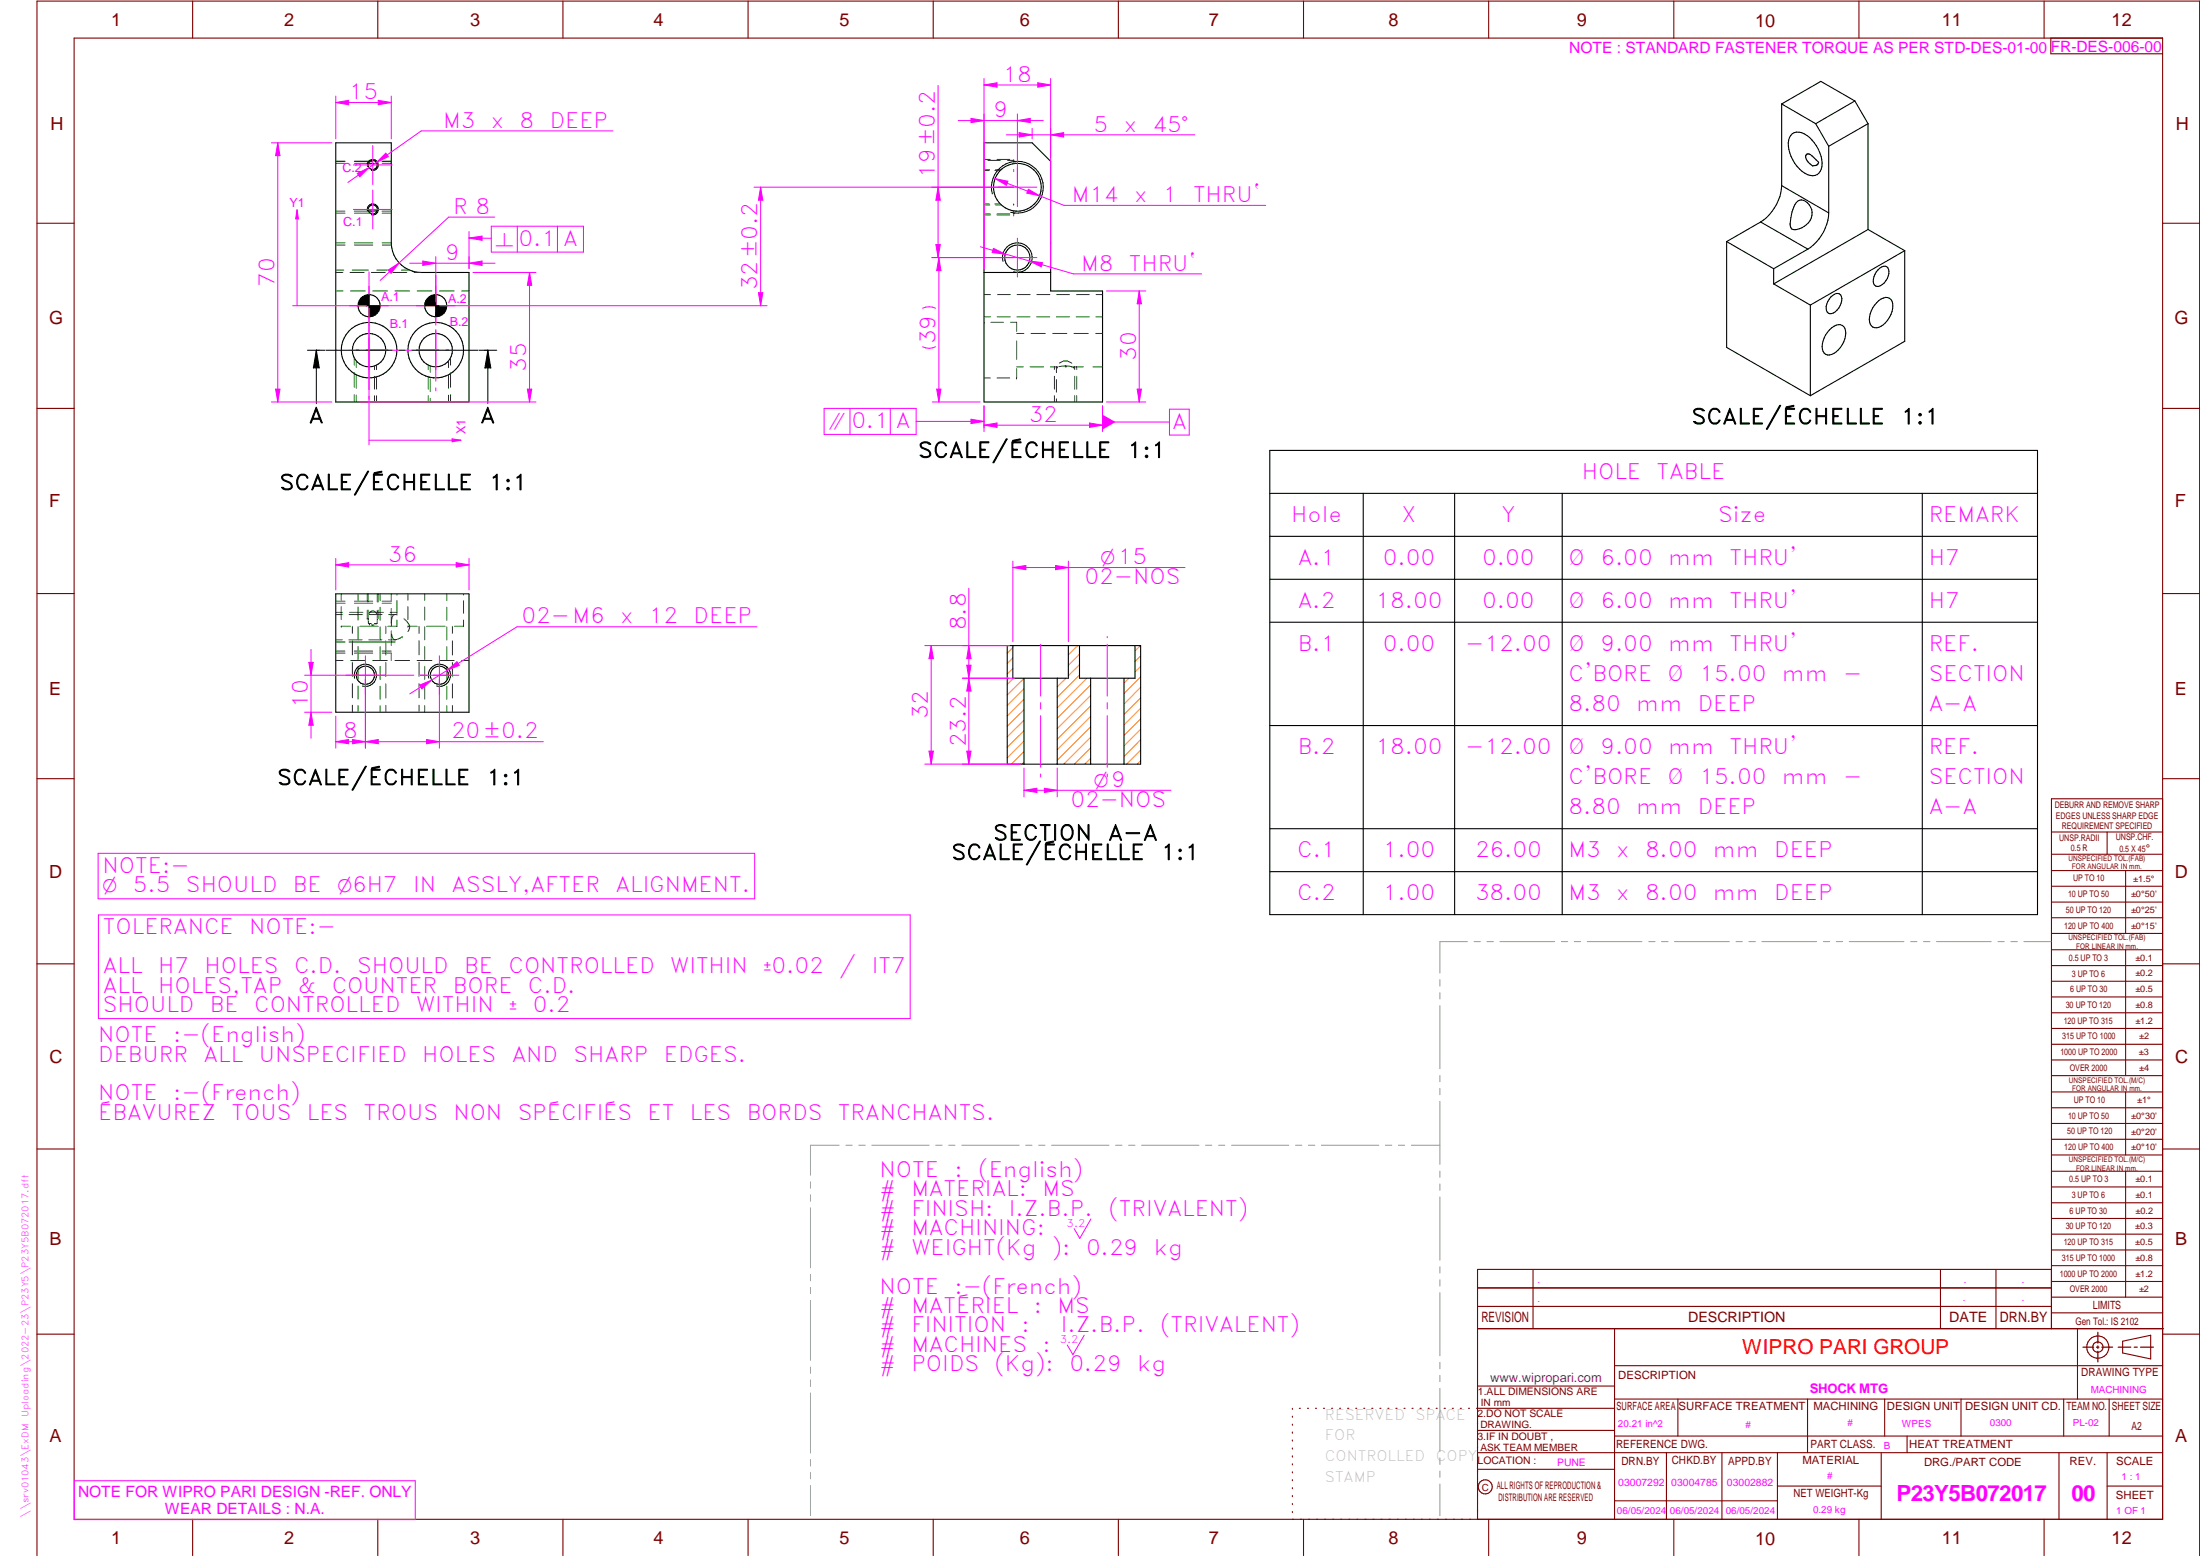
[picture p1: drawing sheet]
<svg xmlns="http://www.w3.org/2000/svg" width="594mm" height="420mm" viewBox="0 0 594 420" stroke-linecap="round" stroke-linejoin="round" font-family="sans-serif">
<g fill="none" stroke="#800000" stroke-width=".3">
<path d="M20 10.3h564v400h-564zM52 .3v10M102 .3v10M152 .3v10M202 .3v10M252 .3v10M302 .3v10M352 .3v10M402 .3v10M452 .3v10M502 .3v10M552 .3v10"/>
<path d="M553.8 10.3v4.2h30.2M10 60.3h10M584 60.3h10M10 110.3h10M584 110.3h10M10 160.3h10M584 160.3h10M10 210.3h10M584 215.7h-30v143.1M584 210.3h10M554 224.7h30M554 230.7h30"/>
<path d="M554 235.1h30M554 239.3h30M569 224.7v6M574 235.1v17M554 243.6h30M554 247.8h30M554 252.1h30M554 256.5h30M574 256.5v33.9M10 260.3h10M554 260.7h30M554 265h30"/>
<path d="M554 269.2h30M554 273.5h30M554 277.7h30M584 260.3h10M554 282h30M554 286.2h30M554 290.4h30M554 294.9h30M554 299.1h30M574 294.9v17M10 310.3h10M554 303.4h30"/>
<path d="M554 307.6h30M554 311.9h30M554 316.3h30M574 316.3v34M584 310.3h10M554 320.5h30M554 324.8h30M554 329h30M554 333.2h30M554 337.5h30M399 358.8h185.2M399 352.8h155"/>
<path d="M399 347.8h155M414 342.8v16M436 358.8v51.5M524 342.8v16M539 342.8v16M554 341.8h30M554 346h30M554 350.3h30M554 354.5h30M554 342.8h-155v67.5M561 358.8v19M10 360.3h10"/>
<path d="M399 374.3h37M436 377.8h148M453.1 377.8v10M488.1 377.8v14.5M508.9 377.8v10M529.5 377.8v10M557.3 377.8v10M569.5 377.8v10M573.2 362.2l7.6-1.6v6.3l-7.6-1.6zM584 368.8h-148M584 360.3h10M349 380.3v.3"/>
<path d="M349 382.4v.3M349 384.6v.3M349 386.7v.3M349 388.8v.3M349 391v.3M349 393.1v.3M349 395.3v.3M349 397.4v.3M349 399.5v.3M350.9 380.3h.2M353.1 380.3h.2M355.2 380.3h.3"/>
<path d="M357.4 380.3h.3M359.6 380.3h.3M361.7 380.3h.3M363.9 380.3h.3M366.1 380.3h.3M368.3 380.3h.2M370.4 380.3h.3M372.6 380.3h.3M374.8 380.3h.3M376.9 380.3h.4M379.1 380.3h.3M381.3 380.3h.3"/>
<path d="M383.4 380.3h.4M385.6 380.3h.3M387.8 380.3h.3M390 380.3h.3M392.2 380.3h.3M394.3 380.3h.3M396.5 380.3h.3M398.7 380.3h37.3M399 396.7h37M399 392.3h185M399 386.2h37M436 387.8h148"/>
<path d="M450 392.3v18M465 392.3v18M480 392.3v18M508 392.3v18M515 387.8v4.5M556 392.3v18M569 392.3v18M52 410.3v9.7M102 410.3v9.7M152 410.3v9.7M202 410.3v9.7M252 410.3v9.7"/>
<path d="M302 410.3v9.7M349 401.7v.3M349 403.8v.4M349 406v.3M349 408.1v.3M352 410.3v9.7M402 410.3v9.7M436 405.3h44M452 410.3v9.7M480 401.3h28M502 410.3v9.7M552 410.3v9.7"/>
<path d="M569 401.3h15M10 420v-419.7h584v419.7"/>
<circle cx="566.5" cy="363.7" r="1.39"/>
<circle cx="566.5" cy="363.8" r="3"/>
<circle cx="401.1" cy="401.5" r="1.9"/>
</g>
<g fill="none" stroke="#f0f" stroke-width=".27">
<path d="M100.7 39.3v10.5M95.4 56.6h10.5M95.4 44.5h10.5M100.7 51.3v10.5M269.5 50.5h10.5M274.7 45.3v10.5M99.6 73.4v31.8M117.7 74.4v13.4M269.5 69.6h10.5M274.7 64.3v10.5M94.4 94.6h28.5M94.4 82.5h28.5"/>
<path d="M117.7 89v13.9M99.6 107v.8M117.7 104.7v.8M273.5 153.2l3.5-.5v1.1zM273.5 151.5v21.8M288.5 151.5v21.8M98.7 177.1v10.5M118.7 177.1v10.5M281 174v14M299 171.9v.3M299 174v14M93.4 182.3h18.4"/>
<path d="M113.4 182.3h10.5M281 189.7v1.7M281 193.3v13.9M299 189.7v1.7M299 193.3v13.9M281 209v.8M299 209v.8M294.6 329.1l-3 5.3-1.5-2.6M292.8 360.6l-3.1 5.2-1.5-2.6M20.1 399.8h92v10.5h-92z"/>
</g>
<g fill="none" stroke="#949494" stroke-width=".27">
<path d="M396.2 254.3h-7.4v8.5M398.1 254.3h1.6M401.5 254.3h1.8M405 254.3h14.8M421.6 254.3h1.7M425.1 254.3h1.7M428.6 254.3h14.8M445.2 254.3h1.7M448.7 254.3h1.7M452.2 254.3h14.8M468.8 254.3h1.7M472.3 254.3h1.7"/>
<path d="M475.8 254.3h14.8M492.4 254.3h1.7M495.8 254.3h1.8M499.4 254.3h14.7M516 254.3h1.6M519.4 254.3h1.8M522.9 254.3h14.8M539.5 254.3h1.7M543 254.3h1.7M546.5 254.3h7.4M388.8 264.5v1.8M388.8 268.1v1.6"/>
<path d="M388.8 271.6v17M388.8 290.4v1.7M388.8 293.9v1.7M388.8 297.4v17M218.9 319.2v1.6M226.6 309.2h-7.7v8.1M228.4 309.2h1.7M231.9 309.2h1.7M235.4 309.2h15.5M252.7 309.2h1.7M256.2 309.2h1.7M259.7 309.2h15.5"/>
<path d="M277 309.2h1.7M280.5 309.2h1.7M284 309.2h15.5M301.2 309.2h1.8M304.8 309.2h1.7M308.3 309.2h15.5M325.5 309.2h1.7M329.1 309.2h1.6M332.6 309.2h15.4M349.8 309.2h1.7M353.3 309.2h1.7M356.8 309.2h15.5"/>
<path d="M374.1 309.2h1.7M377.6 309.2h1.7M381.1 309.2h7.7M388.8 316.2v1.7M388.8 319.7v1.7M218.9 322.6v1.8M218.9 326.1v16.2M388.8 323.2v17.1M218.9 344.1v1.8M218.9 347.6v1.7M218.9 351.2v16.1M388.8 342.1v1.6"/>
<path d="M388.8 345.6v1.7M388.8 349v17.1M218.9 369.1v1.7M218.9 372.6v1.8M218.9 376.1v16.2M388.8 367.9v1.7M388.8 371.4v1.7M388.8 374.9v17M218.9 394.1v1.8M218.9 397.6v1.7M388.8 393.7v1.7M388.8 397.2v1.7"/>
<path d="M218.9 401.2v8.1M388.8 400.7v8.6"/>
</g>
<path d="M566.5 359.7v3M562.5 363.8h2.9M566.1 363.8h.7M566.5 363.4v.7M566.5 364.9v2.8M567.6 363.8h2.9M572 363.8h3.4M576.3 363.8h.8M578 363.8h3.5" fill="none" stroke="#800000" stroke-width=".34"/>
<g fill="none" stroke="#000" stroke-width=".3">
<path d="M90.7 38.6h15v27a8 8 0 0 0 8 8h13v34.9h-36zM265.7 38.6h13l5 5v35h14v29.9h-32zM101.8 44.2h-2.3M101.8 56.9h-2.3M265.7 73.6h18M90.7 160.4h36v31.9h-36zM272 174.3h36v32h-36zM273.5 174.3v8.8h15v-8.8M291.5 174.3v8.8h15v-8.8M276.5 183.1v23.2M285.5 183.1v23.2M294.5 183.1v23.2"/>
<path d="M303.5 183.1v23.2"/>
<circle cx="100.7" cy="56.6" r="1.24"/>
<circle cx="100.7" cy="44.5" r="1.22"/>
<circle cx="274.7" cy="50.5" r="6.5"/>
<circle cx="274.7" cy="69.5" r="3.4"/>
<circle cx="99.7" cy="82.5" r="3"/>
<circle cx="99.7" cy="94.6" r="7.5"/>
<circle cx="99.7" cy="94.5" r="4.5"/>
<circle cx="117.7" cy="82.6" r="2.99"/>
<circle cx="117.7" cy="94.6" r="4.5"/>
<circle cx="117.7" cy="94.6" r="7.5"/>
<circle cx="98.7" cy="182.4" r="2.46"/>
<circle cx="118.6" cy="182.4" r="2.46"/>
</g>
<g fill="none" stroke="#008000" stroke-width=".27">
<path d="M90.7 43.6h2.5M90.7 44.1h2.5M90.7 57h2.4M90.7 57.6h2.5M95.7 43.6h5M95.7 57h4.9M95.7 44.1h5M95.7 57.6h5M103.2 43.6h2.5M103.2 57h2.5M103.2 44.1h2.5M103.2 57.6h2.5"/>
<path d="M265.7 43.1h1.7M265.7 46.1h1.4M265.7 45.8h1.5M265.7 55.1h1.4M265.7 58h1.7M265.7 57.8h1.7M265.7 55.3h1.6M266.8 43.3h3.4M268.6 46.1h1.5M268.6 55.1h1.5M268.8 45.8h1.6M268.9 55.3h1.5"/>
<path d="M269.2 43.1h3.5M269.2 58h3.5M269.2 57.8h3.5M272 43.3h1.7M273.7 43.3h.1M273.7 43.1h.1M273.7 43.3v.3M273.7 43.9v.3M273.7 56.9v.3M273.7 57.5v.4M273.7 43.3l.2 .3M273.7 46.1h.1"/>
<path d="M273.7 55.1h.1M273.7 58h.1M273.7 45.8v.1M273.7 55.2v.1M273.8 57.6l-.1 .2M274.1 43.9l.1 .2M274.2 57l-.1 .3M90.7 78.6h1.9M90.7 66.2h2.5M90.7 72.9h2.1M90.7 73.6h1.9M90.7 65.6h2.5"/>
<path d="M94.5 73.6h3.8M94.7 78.6h3.9M95.1 72.9h4.4M95.7 66.2h5M95.7 65.6h5M100.3 73.6h3.8M100.7 78.6h3.9M101.8 72.9h4.3M103.2 65.6h2.5M103.2 66.2h2.5M106 73.6h3.8M106.7 78.6h3.9"/>
<path d="M108.4 72.9h2.2M111.8 73.6h1.9M112.6 78.6h4M118.7 78.6h3.9M124.7 78.6h2M265.7 79.5h1.8M269.3 79.5h3.5M274.7 79.5h3.5M280 79.5h3.5M285.3 79.5h3.5M290.7 79.5h3.5M296 79.5h1.7"/>
<path d="M95.7 96.6v2M96.2 97.5v1.7M101.1 98.8v1M101.7 98.6v1.2M115.6 98.6v1.2M116.2 98.8v1.7M121.1 97.5v1.8M121.7 96.6v2M265.7 85.6h1.8M265.8 87h.1M267.6 87h3.4M269.3 85.6h3.5"/>
<path d="M272.8 87h1.7v2.5M274.5 92.1v4.9M274.5 99.6v2.5M274.5 90h2M274.5 99.1h1.8M274.6 85.6h3.5M278.2 99.1h3.6M278.4 90h3.9M279.9 85.6h3.6M283.7 99.1h1.8M284.2 90h3.9M284.7 98.9v.9"/>
<path d="M285.3 85.6h3.5M285.3 98.9v1.7M285.5 99.1h.1M286.1 98a2.59 2.59 0 0 1 3.3 .1M287.7 98.8h.1M287.7 98.8l1.8 .2M287.7 98.8l-1.8 .2M287.8 98.8h.1M287.9 98.8h.1M289.5 99h.1M290 99.1h2.5M290 99.1h.1"/>
<path d="M290 90h3.9M290.2 98.9v.9M290.6 85.6h3.5M290.7 98.9v.9M295.1 99.1h2.6M295.8 90h1.9M295.9 85.6h1.8M95.7 100.6v4M95.7 106.6v1.9M96.2 101.1v3.7M96.2 106.7v1.8M101.1 101.6v3.5"/>
<path d="M101.1 106.8v1.7M101.7 101.6v3.5M101.7 106.8v1.7M115.6 101.6v3.5M115.6 106.8v1.7M116.2 102.3v3.4M116.2 107.6v.9M121.1 101.2v3.7M121.1 106.7v1.8M121.7 100.6v4M121.7 106.6v1.9M265.7 102.1h1.7"/>
<path d="M269.2 102.1h3.5M274.5 102.1h.1M284.7 101.6v3.5M284.7 106.8v1.7M285.3 102.4v3.5M285.3 107.7v.8M290.2 101.6v3.5M290.2 106.8v1.7M290.7 101.6v3.5M290.7 106.8v1.7M90.7 162.9h2.5M90.7 172.8h1.7"/>
<path d="M90.7 175.8h2.4M90.7 165.9h1.7M90.7 178.4h1.9M90.7 165.4h1.8M90.7 173.4h2.5M90.7 176.4h2.5M90.7 162.3h2.5M92.2 169.1h.1M92.2 160.4v1.7M92.2 163.8v3.5M92.2 169.1h2.5M94.2 172.8h3.6"/>
<path d="M94.3 165.9h3.5M94.3 173.4h12.4M94.4 165.4h3.6M94.7 178.4h3.9M95.2 169.1v1.9M95.2 173v3.8M95.2 178.8v3.8M95.7 175.8h4.9M95.7 162.9h5M95.7 176.4h5M95.7 162.3h5M96.7 160.4v1.7"/>
<path d="M96.7 163.9v3.5M96.7 169.2v3.6M96.7 174.6v3.5M96.7 179.9v3.5M97.2 169.1h4.9M99.2 167h.1M99.2 160.4v2.1M99.2 164.8v2.2M99.4 167h.1M99.4 160.4v2.1M99.4 164.8l.1 3.6M99.5 168.4h.8"/>
<path d="M99.5 168.4l.3 .1M99.6 172.8h3.5M99.6 165.7a1.08 1.08 0 0 1 1.1-.7 1.08 1.08 0 0 1 1 .7M99.6 165.9h3.6M99.8 168.5h.1M99.9 165.4h3.6M100.7 178.4h3.9M101 168.7h-.8M101.1 168.4h.7M101.8 168.4l-.3 .1M101.9 160.4v2.2M101.9 164.8v2.2"/>
<path d="M101.9 167l-.1 1.4M102.1 160.4v2.1M102.1 164.8v2.2M102.7 160.4v1.7M102.7 164v3.5M102.7 169.3v3.5M102.7 174.6v3.5M102.7 180v3.5M103.2 175.8h2.5M103.2 162.9h2.5M103.2 176.4h2.5v2M103.2 162.3h2.5"/>
<path d="M104.2 169.1v2M104.2 173.1v3.8M104.2 178.9v3.8M104.9 172.8h1.8M105 165.9l2.3 .1M105.4 165.4h1.8M105.7 160.4v1.9M105.7 164.3v4M105.7 170.3v4M105.7 171.2a1.48 1.48 0 0 0 1 1.6M106.6 165.9a2.53 2.53 0 0 0-.9 2.8v.3M106.7 178.4h3.9"/>
<path d="M107.2 160.4h.1M107.2 167.4v1.7h-2.5M107.2 162.2v3.5M108.6 172l-1.9 .8M108.6 172h.1M109.1 167.1l.3 .3a2.02 2.02 0 0 1 .7 3.1M110.1 169.1h.1M110.1 160.4v1.7M110.1 163.8v3.5M110.1 169.1h2.5M112.6 178.4h4M113.2 169.1v1.9"/>
<path d="M113.2 173v3.8M113.2 178.8v3.8M114.7 160.4v1.7M114.7 163.9v3.5M114.7 169.2v3.6M114.7 174.6v3.5M114.7 179.9v3.5M115.2 169.1h5M118.7 178.4h3.9M120.6 160.4v1.7M120.6 164v3.5M120.6 169.3v3.5"/>
<path d="M120.6 174.6v3.5M120.6 180v3.5M122.2 169.1v2M122.2 173.1v3.8M122.2 178.9v3.8M124.7 178.4h2M125.2 160.4h.1M125.2 167.4v1.7h-2.5M125.2 162.2v3.5M95.2 184.6v3.8M95.2 190.4v1.9M96.7 185.3v3.5"/>
<path d="M96.7 190.5v1.8M102.7 185.3v3.5M102.7 190.6v1.7M104.2 184.7v3.8M104.2 190.5v1.8M113.2 184.6v3.8M113.2 190.4v1.9M114.7 185.3v3.5M114.7 190.5v1.8M120.6 185.3v3.5M120.6 190.6v1.7M122.2 184.7v3.8"/>
<path d="M122.2 190.5v1.8"/>
</g>
<g fill="none" stroke="#000" stroke-width=".27">
<path d="M99.2 45a1.51 1.51 0 0 1 1.3-1.9 1.51 1.51 0 0 1 1.7 1.6 1.51 1.51 0 0 1-1.9 1.3M99.2 56.9a1.49 1.49 0 0 1 1.3-1.8 1.49 1.49 0 0 1 1.7 1.6 1.49 1.49 0 0 1-1.9 1.3M268 52.4a7 7 0 0 1 6.1-8.8 7 7 0 0 1 7.6 7.6 7 7 0 0 1-8.8 6.1M270.8 70.6a4 4 0 0 1 3.6-5 4 4 0 0 1 4.3 4.3 4 4 0 0 1-5 3.5M83 94.6h4.8M85.4 94.6l.8 4.8h-1.6zM85.4 94.6v14.4M88 94.6h17.9M107.7 94.6h1.7M111.2 94.6h17.9M129.3 94.6h4.8M131.7 94.6l.8 4.8h-1.6z"/>
<path d="M131.7 94.6v14.4M95.8 183.1a3 3 0 0 1 2.6-3.8 3 3 0 0 1 3.3 3.3 3 3 0 0 1-3.8 2.7M115.8 183.1a3 3 0 0 1 2.6-3.7 3 3 0 0 1 3.3 3.2 3 3 0 0 1-3.8 2.7"/>
</g>
<path d="M85.4 94.6l.8 4.8h-1.6zM131.7 94.6l.8 4.8h-1.6z" fill="#000"/>
<g fill="none" stroke="#ff8000" stroke-width=".27">
<path d="M273.5 174.8l-1.5 1.6M273.5 177.7l-1.5 1.5M291 174.3l-2.5 2.5M291.5 176.7l-3 3M291.5 179.5l-3 3M308 174.3l-1.5 1.5M308 177.1l-1.5 1.5M308 180l-1.5 1.4M273.5 180.5l-1.5 1.5M273.7 183.1l-1.7 1.7M276.5 188.8l-4.5 4.5M276.5 183.2l-4.5 4.5"/>
<path d="M276.5 186l-4.5 4.5M276.5 191.6l-4.5 4.5M276.5 194.5l-4.5 4.5M276.5 197.3l-4.5 4.5M287.9 183.1l-2.4 2.4M291.5 182.3l-6 6M293.5 183.1l-8 8M294.5 199.1l-7.2 7.2M294.5 185l-9 9M294.5 187.8l-9 9M294.5 190.6l-9 9M294.5 193.5l-9 8.9"/>
<path d="M294.5 196.3l-9 9M304.8 183.1l-1.3 1.3M308 182.8l-4.5 4.5M308 185.6l-4.5 4.5M308 188.4l-4.5 4.5M308 191.3l-4.5 4.4M308 194.1l-4.5 4.5M308 196.9l-4.5 4.5M308 199.7l-4.5 4.6M276.5 205.8l-.5 .5M276.5 202.9l-3.4 3.4M276.5 200.1l-4.5 4.5"/>
<path d="M294.5 204.8l-1.6 1.5M294.5 201.9l-4.4 4.4M308 205.4l-.9 .9M308 202.6l-3.8 3.7"/>
</g>
<path d="M273.5 153.2l3.5-.5v1.1z" fill="#f0f"/>
<path d="M285 152.7l3.5 .5-3.5 .6z" fill="none" stroke="#f0f" stroke-width=".27"/>
<path d="M285 152.7l3.5 .5-3.5 .6z" fill="#f0f"/>
<path d="M273.5 153.2h46.5M259.9 174.3h12.6M261.6 174.3l.6 3.5h-1.1zM259.9 183.1h14.1" fill="none" stroke="#f0f" stroke-width=".27"/>
<path d="M261.6 174.3l.6 3.5h-1.1z" fill="#f0f"/>
<path d="M261.1 179.6h1.1l-.6 3.5z" fill="none" stroke="#f0f" stroke-width=".27"/>
<path d="M261.1 179.6h1.1l-.6 3.5z" fill="#f0f"/>
<path d="M261.6 158.8v24.3M259.9 183.1h12.6M261.6 183.1l.6 3.5h-1.1zM259.9 206.3h15.6" fill="none" stroke="#f0f" stroke-width=".27"/>
<path d="M261.6 183.1l.6 3.5h-1.1z" fill="#f0f"/>
<path d="M261.1 202.8h1.1l-.6 3.5z" fill="none" stroke="#f0f" stroke-width=".27"/>
<path d="M261.1 202.8h1.1l-.6 3.5z" fill="#f0f"/>
<path d="M261.6 183.1v23.2M276.5 207.4v7.8M276.5 213.4l3.5-.5v1.1zM285.5 207.4v7.8" fill="none" stroke="#f0f" stroke-width=".27"/>
<path d="M276.5 213.4l3.5-.5v1.1z" fill="#f0f"/>
<path d="M282 212.9l3.5 .5-3.5 .6z" fill="none" stroke="#f0f" stroke-width=".27"/>
<path d="M282 212.9l3.5 .5-3.5 .6z" fill="#f0f"/>
<path d="M249.7 174.3h22.8M251.5 174.3l.5 3.5h-1.1zM249.7 206.3h25.8M276.5 213.4h39.7" fill="none" stroke="#f0f" stroke-width=".27"/>
<path d="M251.5 174.3l.5 3.5h-1.1z" fill="#f0f"/>
<path d="M250.9 202.8h1.1l-.5 3.5z" fill="none" stroke="#f0f" stroke-width=".27"/>
<path d="M250.9 202.8h1.1l-.5 3.5z" fill="#f0f"/>
<path d="M90.7 152.5l3.4-.6v1.2zM90.7 150.8v8.5M126.7 150.8v8.5M251.5 174.3v32" fill="none" stroke="#f0f" stroke-width=".27"/>
<path d="M90.7 152.5l3.4-.6v1.2z" fill="#f0f"/>
<path d="M123.2 151.9l3.5 .6-3.5 .6z" fill="none" stroke="#f0f" stroke-width=".27"/>
<path d="M123.2 151.9l3.5 .6-3.5 .6z" fill="#f0f"/>
<path d="M90.7 152.5h36M98.7 183.4v18.6M118.7 183.4v18.6M98.7 200.3l3.4-.6v1.1z" fill="none" stroke="#f0f" stroke-width=".27"/>
<path d="M98.7 200.3l3.4-.6v1.1z" fill="#f0f"/>
<path d="M115.2 199.7l3.5 .6-3.5 .5z" fill="none" stroke="#f0f" stroke-width=".27"/>
<path d="M115.2 199.7l3.5 .6-3.5 .5z" fill="#f0f"/>
<path d="M90.7 193.4v8.6M95.2 199.7l3.5 .6-3.5 .5zM98.7 183.4v18.6M98.7 200.3h48" fill="none" stroke="#f0f" stroke-width=".27"/>
<path d="M95.2 199.7l3.5 .6-3.5 .5z" fill="#f0f"/>
<path d="M90.7 200.3l3.4-.6v1.1z" fill="none" stroke="#f0f" stroke-width=".27"/>
<path d="M90.7 200.3l3.4-.6v1.1z" fill="#f0f"/>
<path d="M204.4 169.2h-64.8l-28.9 18.2M113.3 185l3.3-1.4-2.7 2.4zM90.7 200.3h8" fill="none" stroke="#f0f" stroke-width=".27"/>
<path d="M113.3 185l3.3-1.4-2.7 2.4z" fill="#f0f"/>
<path d="M120.7 181l2.7-2.3 .6 1z" fill="none" stroke="#f0f" stroke-width=".27"/>
<path d="M120.7 181l2.7-2.3 .6 1z" fill="#f0f"/>
<path d="M73.3 38.6h16.3M73.3 108.5h16.3M74.4 105.1h1.2l-.6 3.4z" fill="none" stroke="#f0f" stroke-width=".27"/>
<path d="M74.4 105.1h1.2l-.6 3.4z" fill="#f0f"/>
<path d="M75 38.6l.6 3.4h-1.2z" fill="none" stroke="#f0f" stroke-width=".27"/>
<path d="M75 38.6l.6 3.4h-1.2z" fill="#f0f"/>
<path d="M75 38.6v69.9M127.7 73.6h17M143 73.6l.6 3.4h-1.2zM97.3 108.5h47.4" fill="none" stroke="#f0f" stroke-width=".27"/>
<path d="M143 73.6l.6 3.4h-1.2z" fill="#f0f"/>
<path d="M142.4 105.1h1.2l-.6 3.4z" fill="none" stroke="#f0f" stroke-width=".27"/>
<path d="M142.4 105.1h1.2l-.6 3.4z" fill="#f0f"/>
<path d="M165.5 35.3h-51.8l-19.8 14M96.5 46.8l3.1-1.5-2.5 2.5zM143 73.6v34.9" fill="none" stroke="#f0f" stroke-width=".27"/>
<path d="M96.5 46.8l3.1-1.5-2.5 2.5z" fill="#f0f"/>
<path d="M101.7 43.9l2.5-2.5 .7 .9z" fill="none" stroke="#f0f" stroke-width=".27"/>
<path d="M104.2 41.4l.7 .9-3.2 1.6z" fill="#f0f"/>
<path d="M251.7 69.6h22M253.5 69.6l.6 3.5h-1.2zM249.1 83.2a4.2 4.2 0 0 1 3.5 0M249.1 93.6a3.9 3.9 0 0 0 3.5 0M251.7 108.5h13" fill="none" stroke="#f0f" stroke-width=".27"/>
<path d="M253.5 69.6l.6 3.5h-1.2z" fill="#f0f"/>
<path d="M252.9 105.1h1.2l-.6 3.4z" fill="none" stroke="#f0f" stroke-width=".27"/>
<path d="M252.9 105.1h1.2l-.6 3.4z" fill="#f0f"/>
<path d="M251.6 50.5h22.1M251.6 69.6h22.1M252.7 66h1.2l-.6 3.6zM253.5 69.6v38.9" fill="none" stroke="#f0f" stroke-width=".27"/>
<path d="M252.7 66h1.2l-.6 3.6z" fill="#f0f"/>
<path d="M253.3 50.5l.6 3.6h-1.2z" fill="none" stroke="#f0f" stroke-width=".27"/>
<path d="M253.3 50.5l.6 3.6h-1.2z" fill="#f0f"/>
<path d="M253.3 23.1v46.5M262.2 32l3.5 .6-3.5 .5zM265.7 30.8v41.7M274.7 30.8v18.7" fill="none" stroke="#f0f" stroke-width=".27"/>
<path d="M262.2 32l3.5 .6-3.5 .5z" fill="#f0f"/>
<path d="M274.7 32.6l3.5-.6v1.1z" fill="none" stroke="#f0f" stroke-width=".27"/>
<path d="M274.7 32.6l3.5-.6v1.1z" fill="#f0f"/>
<path d="M258.7 32.6h23M265.7 109.6v6.9M265.7 114.8l3.5-.6v1.2zM297.7 109.6v6.9" fill="none" stroke="#f0f" stroke-width=".27"/>
<path d="M265.7 114.8l3.5-.6v1.2z" fill="#f0f"/>
<path d="M294.2 114.2l3.5 .6-3.5 .6z" fill="none" stroke="#f0f" stroke-width=".27"/>
<path d="M294.2 114.2l3.5 .6-3.5 .6z" fill="#f0f"/>
<path d="M298.8 78.6h10.6M265.7 114.8h32M298.8 108.5h10.6M307.1 105.1h1.1l-.6 3.4z" fill="none" stroke="#f0f" stroke-width=".27"/>
<path d="M307.1 105.1h1.1l-.6 3.4z" fill="#f0f"/>
<path d="M307.6 78.6l.6 3.4h-1.1z" fill="none" stroke="#f0f" stroke-width=".27"/>
<path d="M307.6 78.6l.6 3.4h-1.1z" fill="#f0f"/>
<path d="M265.7 21.2v51.3M265.7 22.9l3.5-.5v1.1zM283.7 21.2v51.3M307.6 78.6v29.9" fill="none" stroke="#f0f" stroke-width=".27"/>
<path d="M265.7 22.9l3.5-.5v1.1z" fill="#f0f"/>
<path d="M280.2 22.4l3.5 .5-3.5 .6z" fill="none" stroke="#f0f" stroke-width=".27"/>
<path d="M280.2 22.4l3.5 .5-3.5 .6z" fill="#f0f"/>
<path d="M265.7 22.9h18M278.7 34.7v2.8M283.7 34.7v7.8M283.7 36.4l3.5-.6v1.2z" fill="none" stroke="#f0f" stroke-width=".27"/>
<path d="M283.7 36.4l3.5-.6v1.2z" fill="#f0f"/>
<path d="M275.2 35.8l3.5 .6-3.5 .6z" fill="none" stroke="#f0f" stroke-width=".27"/>
<path d="M275.2 35.8l3.5 .6-3.5 .6z" fill="#f0f"/>
<path d="M271.7 36.4h50.9M268.7 48.2l18.6 7.3h54.5M268.7 48.2l3.5 .7-.4 1.1z" fill="none" stroke="#f0f" stroke-width=".27"/>
<path d="M268.7 48.2l3.5 .7-.4 1.1z" fill="#f0f"/>
<path d="M277.7 51.1l3 1.8-3.4-.7z" fill="none" stroke="#f0f" stroke-width=".27"/>
<path d="M277.7 51.1l3 1.8-3.4-.7z" fill="#f0f"/>
<path d="M83.4 178.9h1.2l-.6 3.4zM82.2 182.3h15.4M82.2 192.3h7.4" fill="none" stroke="#f0f" stroke-width=".27"/>
<path d="M83.4 178.9h1.2l-.6 3.4z" fill="#f0f"/>
<path d="M84 192.3l.6 3.5h-1.2z" fill="none" stroke="#f0f" stroke-width=".27"/>
<path d="M84 192.3l.6 3.5h-1.2z" fill="#f0f"/>
<path d="M297.7 114h18.1M84 175.3v24" fill="none" stroke="#f0f" stroke-width=".27"/>
<g fill="none" stroke="#000" stroke-width=".3">
<path d="M481.1 28.1v22M481.1 28.1l9.2 5.3M484 36.1a3.7 3.7 0 0 1 4.6 1 9.5 9.5 0 0 1 3.2 8.5 2.71 2.71 0 0 1-4.4 1.2 9.8 9.8 0 0 1-4.4-9l.2-.7zM490.3 33.4l3.5 6.1M493.8 39.5v18M500.9 27.3l-9.2-5.3-10.6 6.1M500.9 27.3l-10.6 6.1M500.9 27.3l3.5 6.1M504.4 33.4v28.6M504.4 33.4l-10.6 6.1M475.4 59.9l12.8 7.4M475.4 59.9l-9.1 5.3"/>
<path d="M481.1 50.1l12.7 7.4M481.1 50.1a12.6 12.6 0 0 1-5.7 9.8M485.1 54.7a1.9 1.9 0 0 1 3 .1 4.1 4.1 0 0 1-1.5 6.7l-1.4 .5a1.41 1.41 0 0 1-1.5-.4 1.41 1.41 0 0 1-.3-1.5 10.9 10.9 0 0 1 1.7-5.4zM487.8 41.8l.3-.2 .8 .1 2.2 2.1-.4 .7-1 .2a2.81 2.81 0 0 1-2.1-2.7zM493.8 57.5a12.3 12.3 0 0 1-5.6 9.8M466.3 65.2v28.6l22.6 13M466.3 65.2l12.7 7.4M479 76.7l9.9 5.7M479 72.6v4.1M488.2 67.3l-9.2 5.3M504.4 62l9.9 5.7M504.4 62l-25.4 14.7"/>
<path d="M507.1 72.9a1.75 1.75 0 0 1 2.7-.6 3.8 3.8 0 0 1-2.9 5 1.75 1.75 0 0 1-.9-2.6zM514.3 67.7v24.5l-25.4 14.6M514.3 67.7l-25.4 14.7M488.9 82.4v24.4M494 89.1a2.99 2.99 0 0 1 3.5-1.2 3.1 3.1 0 0 1 .7 3.6 6.1 6.1 0 0 1-4.2 4.3 1.88 1.88 0 0 1-2-2.2l.1-.8a7.4 7.4 0 0 1 1.9-3.7zM494.4 80.2a2.29 2.29 0 0 1 2.3-.8 3.1 3.1 0 0 1-.6 4.3 1.75 1.75 0 0 1-2.7 .6 3.5 3.5 0 0 1 1-4.1zM506.8 81.7a3.1 3.1 0 0 1 3.4-1.2 3.1 3.1 0 0 1 .7 3.6 6.1 6.1 0 0 1-4.1 4.4 1.94 1.94 0 0 1-2-2.3l.1-.7a7 7 0 0 1 1.9-3.8z"/>
</g>
<path d="M297.7 112l3.5 2-3.5 2z" fill="#f0f"/>
<path d="M247.4 113.8h18.3M297.7 109.6v6.1M315.8 110.5h5.3v7h-5.3z" fill="none" stroke="#f0f" stroke-width=".27"/>
<path d="M262.2 113.2l3.5 .6-3.5 .6z" fill="#f0f"/>
<path d="M126.7 64.3h6M222.5 110.3h24.9v7h-24.9zM229.5 110.3v7M240.4 110.3v7M262.2 113.2l3.5 .6-3.5 .6zM265.7 109.6v5.9" fill="none" stroke="#f0f" stroke-width=".27"/>
<path d="M126.7 64.3l3.5-.5v1.1z" fill="#f0f"/>
<path d="M126.7 64.3l3.5-.5v1.1zM126.7 62.5v10M132.7 61.1h24.9v7h-24.9zM139.7 61.1v7M150.5 61.1v7M264.7 66.6l25.1 7.4h34.7M268.3 67.1l3.2 1.5-3.6-.4z" fill="none" stroke="#f0f" stroke-width=".27"/>
<path d="M268.3 67.1l3.2 1.5-3.6-.4z" fill="#f0f"/>
<path d="M278 70.5l3.5 .4-.3 1.2z" fill="none" stroke="#f0f" stroke-width=".27"/>
<path d="M278 70.5l3.5 .4-.3 1.2z" fill="#f0f"/>
<path d="M133.6 58.6h-12.4l-18.5 17.1M104.8 72.9l3-1.9-2.2 2.8z" fill="none" stroke="#f0f" stroke-width=".27"/>
<path d="M104.8 72.9l3-1.9-2.2 2.8z" fill="#f0f"/>
<g fill="#000">
<path d="M97.6 80.4a3 3 0 0 1 2.1-.9l-.1 3h-2.9a2.96 2.96 0 0 1 .9-2.1z" fill-rule="evenodd"/>
<path d="M115.5 80.4a3.1 3.1 0 0 1 2.2-.9v3h-3a2.94 2.94 0 0 1 .8-2.1z" fill-rule="evenodd"/>
<path d="M99.6 82.5h3.1a3 3 0 0 1-3.1 3.1z" fill-rule="evenodd"/>
<path d="M117.7 82.5h2.9a2.97 2.97 0 0 1-3 3.1z" fill-rule="evenodd"/>
</g>
<path d="M99.7 79.5l-.1 6.1M117.7 79.5l-.1 6.1M96.7 82.5h6M114.7 82.5h5.9" fill="none" stroke="#000" stroke-width=".3"/>
<path d="M99.6 83.3v36.8M99.6 118.9h24.9M122.1 118.5l2.4 .4-2.4 .4z" fill="none" stroke="#f0f" stroke-width=".27"/>
<path d="M122.1 118.5l2.4 .4-2.4 .4z" fill="#f0f"/>
<path d="M80.2 56.7l.4 2.4h-.8zM80.2 56.7v25.8M79 82.5h19.9" fill="none" stroke="#f0f" stroke-width=".27"/>
<path d="M80.2 56.7l.4 2.4h-.8z" fill="#f0f"/>
<path d="M342.9 133.2h207.3M342.9 121.6h207.3v125.4h-207.3zM368.1 133.2v113.8M392.8 133.2v113.8M421.8 133.2v113.8M519.1 133.2v113.8M342.9 144.8h207.3M342.9 156.4h207.3M342.9 168h207.3M342.9 195.9h207.3M342.9 223.8h207.3M342.9 235.4h207.3" fill="none" stroke="#000" stroke-width=".3"/>
<path d="M203.6 50.5h70.1M204.8 79h1.2l-.6 3.5zM118.7 82.5h88.4" fill="none" stroke="#f0f" stroke-width=".27"/>
<path d="M204.8 79h1.2l-.6 3.5z" fill="#f0f"/>
<path d="M205.4 50.5l.6 3.6h-1.2z" fill="none" stroke="#f0f" stroke-width=".27"/>
<path d="M205.4 50.5l.6 3.6h-1.2z" fill="#f0f"/>
<path d="M90.7 26v11.5M102.1 27.1l3.6 .6-3.6 .6zM105.7 26v11.5M205.4 50.5v32" fill="none" stroke="#f0f" stroke-width=".27"/>
<path d="M102.1 27.1l3.6 .6-3.6 .6z" fill="#f0f"/>
<path d="M90.7 27.7l3.4-.6v1.2z" fill="none" stroke="#f0f" stroke-width=".27"/>
<path d="M90.7 27.7l3.4-.6v1.2z" fill="#f0f"/>
<path d="M90.7 27.7h15M114.2 70.5l3.5 .6-3.5 .6zM117.7 69.3v12.2M126.7 69.3v3.2" fill="none" stroke="#f0f" stroke-width=".27"/>
<path d="M114.2 70.5l3.5 .6-3.5 .6z" fill="#f0f"/>
<path d="M126.7 71.1l3.5-.6v1.2z" fill="none" stroke="#f0f" stroke-width=".27"/>
<path d="M126.7 71.1l3.5-.6v1.2z" fill="#f0f"/>
<path d="M110.7 71.1h23M26.5 230.4h177.3v12.3h-177.3zM26.6 247.1h219.2v27.9h-219.2z" fill="none" stroke="#f0f" stroke-width=".27"/>
<g font-size="6" fill="#f0f">
<text x="512.1" y="405.2">P23Y5B072017</text>
<text x="559.4" y="405.2">00</text>
</g>
<g font-size="5.7" fill="#f0f">
<text x="270.8" y="22.1">18</text>
<text x="94.2" y="26.8">15</text>
<text x="119.7" y="34.5">M3</text>
<text x="132.5" y="34.5">x</text>
<text x="140.3" y="34.5">8</text>
<text x="148.5" y="34.5">DEEP</text>
<text x="268.3" y="31.7">9</text>
<text x="295.3" y="35.5">5</text>
<text x="303.4" y="35.5">x</text>
<text x="311.2" y="35.5">45°</text>
<text x="252.4" y="48" transform="rotate(-90 252.4 48)">19±0.2</text>
<text x="122.4" y="57.7">R 8</text>
<text x="289.4" y="54.6">M14</text>
<text x="306.2" y="54.6">x</text>
<text x="314" y="54.6">1</text>
<text x="322.2" y="54.6">THRU`</text>
<text x="120.2" y="70.2">9</text>
<text x="140" y="66.3">0.1 A</text>
<text x="74.2" y="77.5" transform="rotate(-90 74.2 77.5)">70</text>
<text x="292" y="73.1">M8</text>
<text x="304.8" y="73.1">THRU`</text>
<text x="204.5" y="78.4" transform="rotate(-90 204.5 78.4)">32±0.2</text>
<text x="252.6" y="93" transform="rotate(-90 252.6 93)">39</text>
<text x="142.1" y="100.5" transform="rotate(-90 142.1 100.5)">35</text>
<text x="306.8" y="97.5" transform="rotate(-90 306.8 97.5)">30</text>
<text x="277.8" y="113.9">32</text>
<text x="229.9" y="115.5">0.1 A</text>
<text x="316.5" y="115.7">A</text>
<text x="427.2" y="129.3">HOLE</text>
<text x="447.3" y="129.3">TABLE</text>
<text x="348.7" y="140.9">Hole</text>
<text x="378.5" y="140.9">X</text>
<text x="405.4" y="140.9">Y</text>
<text x="464" y="140.9">Size</text>
<text x="520.8" y="140.9">REMARK</text>
<text x="104.7" y="151.6">36</text>
<text x="350.4" y="152.5">A.1</text>
<text x="373.4" y="152.5">0.00</text>
<text x="400.3" y="152.5">0.00</text>
<text x="423.6" y="152.5">Ø</text>
<text x="432.2" y="152.5">6.00</text>
<text x="450.5" y="152.5">mm</text>
<text x="467" y="152.5">THRU'</text>
<text x="520.8" y="152.5">H7</text>
<text x="292.9" y="157.6">02-NOS</text>
<text x="350.4" y="164.2">A.2</text>
<text x="371.4" y="164.2">18.00</text>
<text x="400.3" y="164.2">0.00</text>
<text x="423.6" y="164.2">Ø</text>
<text x="432.2" y="164.2">6.00</text>
<text x="450.5" y="164.2">mm</text>
<text x="467" y="164.2">THRU'</text>
<text x="520.8" y="164.2">H7</text>
<text x="140.8" y="168.4">02-M6</text>
<text x="167.5" y="168.4">x</text>
<text x="175.3" y="168.4">12</text>
<text x="187.3" y="168.4">DEEP</text>
<text x="260.8" y="170.2" transform="rotate(-90 260.8 170.2)">8.8</text>
<text x="350.4" y="175.8">B.1</text>
<text x="373.4" y="175.8">0.00</text>
<text x="395.7" y="175.8">-12.00</text>
<text x="423.6" y="175.8">Ø</text>
<text x="432.2" y="175.8">9.00</text>
<text x="450.5" y="175.8">mm</text>
<text x="467" y="175.8">THRU'</text>
<text x="520.8" y="175.8">REF.</text>
<text x="423.6" y="183.9">C'BORE</text>
<text x="450.3" y="183.9">Ø</text>
<text x="458.9" y="183.9">15.00</text>
<text x="481.1" y="183.9">mm</text>
<text x="497.7" y="183.9">-</text>
<text x="520.8" y="183.9">SECTION</text>
<text x="83.1" y="191.3" transform="rotate(-90 83.1 191.3)">10</text>
<text x="250.6" y="194.3" transform="rotate(-90 250.6 194.3)">32</text>
<text x="423.6" y="192">8.80</text>
<text x="441.9" y="192">mm</text>
<text x="458.5" y="192">DEEP</text>
<text x="520.8" y="192">A-A</text>
<text x="92.7" y="199.4">8</text>
<text x="121.8" y="199.4">20±0.2</text>
<text x="260.8" y="201.8" transform="rotate(-90 260.8 201.8)">23.2</text>
<text x="350.4" y="203.6">B.2</text>
<text x="371.4" y="203.6">18.00</text>
<text x="395.7" y="203.6">-12.00</text>
<text x="423.6" y="203.6">Ø</text>
<text x="432.2" y="203.6">9.00</text>
<text x="450.5" y="203.6">mm</text>
<text x="467" y="203.6">THRU'</text>
<text x="520.8" y="203.6">REF.</text>
<text x="423.6" y="211.8">C'BORE</text>
<text x="450.3" y="211.8">Ø</text>
<text x="458.9" y="211.8">15.00</text>
<text x="481.1" y="211.8">mm</text>
<text x="497.7" y="211.8">-</text>
<text x="520.8" y="211.8">SECTION</text>
<text x="289.1" y="217.8">02-NOS</text>
<text x="423.6" y="219.9">8.80</text>
<text x="441.9" y="219.9">mm</text>
<text x="458.5" y="219.9">DEEP</text>
<text x="520.8" y="219.9">A-A</text>
<text x="350.3" y="231.5">C.1</text>
<text x="373.4" y="231.5">1.00</text>
<text x="398.3" y="231.5">26.00</text>
<text x="423.6" y="231.5">M3</text>
<text x="436.4" y="231.5">x</text>
<text x="444.2" y="231.5">8.00</text>
<text x="462.5" y="231.5">mm</text>
<text x="479.1" y="231.5">DEEP</text>
<text x="27.7" y="235.7">NOTE:-</text>
<text x="35.9" y="240.9">5.5</text>
<text x="50.2" y="240.9">SHOULD</text>
<text x="79.1" y="240.9">BE</text>
<text x="111.5" y="240.9">IN</text>
<text x="122" y="240.9">ASSLY,AFTER</text>
<text x="166.2" y="240.9">ALIGNMENT.</text>
<text x="350.3" y="243.1">C.2</text>
<text x="373.4" y="243.1">1.00</text>
<text x="398.3" y="243.1">38.00</text>
<text x="423.6" y="243.1">M3</text>
<text x="436.4" y="243.1">x</text>
<text x="444.2" y="243.1">8.00</text>
<text x="462.5" y="243.1">mm</text>
<text x="479.1" y="243.1">DEEP</text>
<text x="27.8" y="252.3">TOLERANCE</text>
<text x="67.3" y="252.3">NOTE:-</text>
<text x="27.8" y="262.8">ALL</text>
<text x="42.7" y="262.8">H7</text>
<text x="55.2" y="262.8">HOLES</text>
<text x="79.4" y="262.8">C.D.</text>
<text x="96.4" y="262.8">SHOULD</text>
<text x="125.3" y="262.8">BE</text>
<text x="137.3" y="262.8">CONTROLLED</text>
<text x="181" y="262.8">WITHIN</text>
<text x="226.6" y="262.8">/</text>
<text x="235.4" y="262.8">IT7</text>
<text x="27.8" y="268.1">ALL</text>
<text x="42.7" y="268.1">HOLES,TAP</text>
<text x="80.4" y="268.1">&amp;</text>
<text x="89.6" y="268.1">COUNTER</text>
<text x="122.3" y="268.1">BORE</text>
<text x="142.6" y="268.1">C.D.</text>
<text x="27.8" y="273.3">SHOULD</text>
<text x="56.7" y="273.3">BE</text>
<text x="68.6" y="273.3">CONTROLLED</text>
<text x="112.4" y="273.3">WITHIN</text>
<text x="143.9" y="273.3">0.2</text>
<text x="26.5" y="281.4">NOTE</text>
<text x="46.7" y="281.4">:-(English)</text>
<text x="26.5" y="286.6">DEBURR</text>
<text x="55" y="286.6">ALL</text>
<text x="69.9" y="286.6">UNSPECIFIED</text>
<text x="114" y="286.6">HOLES</text>
<text x="138.2" y="286.6">AND</text>
<text x="154.9" y="286.6">SHARP</text>
<text x="179.2" y="286.6">EDGES.</text>
<text x="26.5" y="297.1">NOTE</text>
<text x="46.7" y="297.1">:-(French)</text>
<text x="26.5" y="302.4">ÉBAVUREZ</text>
<text x="62.5" y="302.4">TOUS</text>
<text x="82.8" y="302.4">LES</text>
<text x="98.2" y="302.4">TROUS</text>
<text x="122.5" y="302.4">NON</text>
<text x="139.8" y="302.4">SPÉCIFIÉS</text>
<text x="174.9" y="302.4">ET</text>
<text x="186.3" y="302.4">LES</text>
<text x="201.6" y="302.4">BORDS</text>
<text x="226.3" y="302.4">TRANCHANTS.</text>
<text x="237.5" y="317.8">NOTE</text>
<text x="257.7" y="317.8">:</text>
<text x="264.1" y="317.8">(English)</text>
<text x="237.5" y="323">#</text>
<text x="246.1" y="323">MATERIAL:</text>
<text x="281.5" y="323">MS</text>
<text x="237.5" y="328.3">#</text>
<text x="246.1" y="328.3">FINISH:</text>
<text x="272.4" y="328.3">I.Z.B.P.</text>
<text x="299.3" y="328.3">(TRIVALENT)</text>
<text x="237.5" y="333.5">#</text>
<text x="246.1" y="333.5">MACHINING:</text>
<text x="237.5" y="338.8">#</text>
<text x="246.1" y="338.8">WEIGHT(Kg</text>
<text x="284" y="338.8">):</text>
<text x="293.3" y="338.8">0.29</text>
<text x="311.6" y="338.8">kg</text>
<text x="237.5" y="349.3">NOTE</text>
<text x="257.7" y="349.3">:-(French)</text>
<text x="237.5" y="354.5">#</text>
<text x="237.5" y="359.8">#</text>
<text x="246.1" y="359.8">FINITION</text>
<text x="246.1" y="354.5">MATÉRIEL</text>
<text x="275.8" y="359.8">:</text>
<text x="279.2" y="354.5">:</text>
<text x="285.6" y="354.5">MS</text>
<text x="286.4" y="359.8">I.Z.B.P.</text>
<text x="313.3" y="359.8">(TRIVALENT)</text>
<text x="237.5" y="365">#</text>
<text x="246.1" y="365">MACHINES</text>
<text x="281.5" y="365">:</text>
<text x="237.5" y="370.3">#</text>
<text x="246.1" y="370.3">POIDS</text>
<text x="268.5" y="370.3">(Kg):</text>
<text x="288.8" y="370.3">0.29</text>
<text x="307.1" y="370.3">kg</text>
</g>
<g font-size="5.7">
<text x="83.4" y="114.2">A</text>
<text x="129.7" y="114.2">A</text>
<text x="456.8" y="114.5">SCALE/ÉCHELLE</text>
<text x="513.3" y="114.5">1:1</text>
<text x="247.9" y="123.6">SCALE/ÉCHELLE</text>
<text x="304.4" y="123.6">1:1</text>
<text x="75.5" y="132.3">SCALE/ÉCHELLE</text>
<text x="132" y="132.3">1:1</text>
<text x="74.8" y="212">SCALE/ÉCHELLE</text>
<text x="131.4" y="212">1:1</text>
<text x="268.2" y="226.9">SECTION</text>
<text x="299.2" y="226.9">A-A</text>
<text x="256.9" y="232.2">SCALE/ÉCHELLE</text>
<text x="313.5" y="232.2">1:1</text>
</g>
<text font-size="5.6" fill="#f00" x="470.5" y="365.5">WIPRO PARI GROUP</text>
<g font-size="5.4" fill="#f0f">
<text x="133.8" y="66.3">n</text>
<text x="223.8" y="115.5">i</text>
<text x="297.2" y="152.4">O15</text>
<text x="295.4" y="212.6">O9</text>
<text x="27.7" y="240.9">O</text>
<text x="91.1" y="240.9">O6H7</text>
<text x="206.2" y="262.8">u0.02</text>
<text x="137.5" y="273.3">u</text>
</g>
<g font-size="4.9" fill="#800000">
<text x="30" y="6.9">1</text>
<text x="76.7" y="6.9">2</text>
<text x="127" y="6.9">3</text>
<text x="176.5" y="6.9">4</text>
<text x="226.7" y="6.9">5</text>
<text x="275.4" y="6.9">6</text>
<text x="326.4" y="6.9">7</text>
<text x="375" y="6.9">8</text>
<text x="425.8" y="6.9">9</text>
<text x="473.9" y="7.3">10</text>
<text x="524.3" y="6.9">11</text>
<text x="570.2" y="6.9">12</text>
<text x="13.6" y="35.1">H</text>
<text x="587.6" y="35.1">H</text>
<text x="13.2" y="87.5">G</text>
<text x="587.2" y="87.5">G</text>
<text x="13.2" y="137">F</text>
<text x="587.2" y="137">F</text>
<text x="13.2" y="187.6">E</text>
<text x="587.2" y="187.6">E</text>
<text x="13.2" y="237">D</text>
<text x="587.2" y="237">D</text>
<text x="13.4" y="287.1">C</text>
<text x="587.4" y="287.1">C</text>
<text x="13.4" y="336.2">B</text>
<text x="587.4" y="336.2">B</text>
<text x="13.4" y="389.3">A</text>
<text x="587.4" y="389.3">A</text>
<text x="30" y="416.9">1</text>
<text x="76.7" y="416.9">2</text>
<text x="127" y="416.9">3</text>
<text x="176.5" y="416.9">4</text>
<text x="226.7" y="416.9">5</text>
<text x="275.4" y="416.9">6</text>
<text x="326.4" y="416.9">7</text>
<text x="375" y="416.9">8</text>
<text x="425.8" y="416.9">9</text>
<text x="473.9" y="417.3">10</text>
<text x="524.3" y="416.9">11</text>
<text x="570.2" y="416.9">12</text>
</g>
<g font-size="4.2" fill="#f0f">
<text x="423.7" y="14.3">NOTE : STANDARD FASTENER TORQUE AS PER STD-DES-01-00</text>
<text x="553.8" y="14">FR-DES-006-00</text>
<text x="21.1" y="404.3">NOTE FOR WIPRO PARI DESIGN -REF. ONLY</text>
<text x="44.5" y="408.8">WEAR DETAILS : N.A.</text>
</g>
<g font-size="3.9" fill="#800000">
<text x="400" y="357.1">REVISION</text>
<text x="455.9" y="357.1">DESCRIPTION</text>
<text x="526.4" y="357.1">DATE</text>
<text x="540" y="357.1">DRN.BY</text>
</g>
<g font-size="3.9" fill="#c0c0c0">
<text x="357.8" y="383.3">RESERVED</text>
<text x="382.3" y="383.3">SPACE</text>
<text x="357.8" y="388.9">FOR</text>
<text x="357.8" y="394.5">CONTROLLED</text>
<text x="387.8" y="394.5">COPY</text>
<text x="357.8" y="400">STAMP</text>
</g>
<text font-size="3.6" fill="#f0f" x="488.7" y="376.1">SHOCK MTG</text>
<text font-size="3.5" fill="#00f" x="402.4" y="373.3">www.wipropari.com</text>
<g font-size="3.4" fill="#f0f">
<text x="92.5" y="46.3">C.2</text>
<text x="78.2" y="55.8">Y1</text>
<text x="92.7" y="61">C.1</text>
<text x="102.9" y="81.4">A.1</text>
<text x="121" y="81.9">A.2</text>
<text x="105.2" y="88.6">B.1</text>
<text x="121.5" y="88.1">B.2</text>
<text x="125.7" y="117.2" transform="rotate(-90 125.7 117.2)">X1</text>
</g>
<g font-size="3.1" fill="#800000">
<text x="565.1" y="353.5">LIMITS</text>
<text x="562" y="371.7">DRAWING TYPE</text>
<text x="437" y="372.3">DESCRIPTION</text>
<text x="436.5" y="380.8">SURFACE AREA</text>
<text x="453.3" y="380.8">SURFACE TREATMENT</text>
<text x="489.7" y="380.8">MACHINING</text>
<text x="509.5" y="380.8">DESIGN UNIT</text>
<text x="530.6" y="380.8">DESIGN UNIT CD.</text>
<text x="558" y="380.6">TEAM NO.</text>
<text x="570.3" y="380.7">SHEET SIZE</text>
<text x="575.6" y="386.1">A2</text>
<text x="436.4" y="391.1">REFERENCE DWG.</text>
<text x="437.8" y="395.5">DRN.BY</text>
<text x="451.4" y="395.4">CHKD.BY</text>
<text x="466.6" y="395.5">APPD.BY</text>
<text x="486.7" y="395.4">MATERIAL</text>
<text x="488.9" y="390.9">PART CLASS.</text>
<text x="515.6" y="390.9">HEAT TREATMENT</text>
<text x="519.6" y="395.9">DRG./PART CODE</text>
<text x="558.9" y="395.5">REV.</text>
<text x="571.4" y="395.6">SCALE</text>
<text x="484.3" y="404.2">NET WEIGHT-Kg</text>
<text x="571.4" y="404.7">SHEET</text>
</g>
<text font-size="3" fill="#800000" x="579.5" y="230.1">°</text>
<g font-size="2.8" fill="#f0f">
<text x="288" y="331.3">3.2</text>
<text x="286.2" y="362.8">3.2</text>
<text x="420.5" y="396">PUNE</text>
<text x="437" y="401.2">03007292</text>
<text x="451.3" y="401.2">03004785</text>
<text x="466.3" y="401.2">03002882</text>
</g>
<g font-size="2.8" fill="#800000">
<text x="560.4" y="357.7">Gen Tol.: IS 2102</text>
<text x="399.1" y="376.6">1.ALL DIMENSIONS ARE</text>
<text x="399" y="382.7">2.DO NOT SCALE</text>
<text x="399" y="388.7">3.IF IN DOUBT ,</text>
<text x="399" y="395.4">LOCATION :</text>
<text x="404.2" y="402">ALL RIGHTS OF REPRODUCTION &amp;</text>
<text x="404.7" y="405.4">DISTRIBUTION ARE RESERVED</text>
</g>
<g font-size="2.7" fill="#f0f">
<text x="564.6" y="376.2">MACHINING</text>
<text x="436.9" y="385.4">20.21 in^2</text>
<text x="471.4" y="385.5">#</text>
<text x="498.9" y="385">#</text>
<text x="513.6" y="385.3">WPES</text>
<text x="537.3" y="385.1">0300</text>
<text x="559.7" y="385.1">PL-02</text>
<text x="508.7" y="391.2">B</text>
<text x="493.4" y="399.5">#</text>
<text x="572.8" y="399.7">1 : 1</text>
<text x="436.6" y="408.7">06/05/2024</text>
<text x="450.9" y="408.8">06/05/2024</text>
<text x="466" y="408.9">06/05/2024</text>
<text x="489.6" y="408.5">0.29 kg</text>
<text x="571.4" y="408.7">1 OF 1</text>
</g>
<g font-size="2.7" fill="#800000">
<text x="399.9" y="379.7">IN mm</text>
<text x="399.7" y="385.7">DRAWING.</text>
<text x="399.7" y="391.8">ASK TEAM MEMBER</text>
<text x="400.1" y="402.5">C</text>
</g>
<g font-size="2.5" fill="#800000">
<text x="554.9" y="218.3">DEBURR AND REMOVE SHARP</text>
<text x="555.2" y="221">EDGES UNLESS SHARP EDGE</text>
<text x="556.1" y="227.1">UNSP.RADII</text>
<text x="556.8" y="223.8">REQUIREMENT SPECIFIED</text>
<text x="571.4" y="226.9">UNSP.CHF.</text>
<text x="559.2" y="229.9">0.5 R</text>
<text x="572.3" y="230.1">0.5 X 45</text>
<text x="559.8" y="238">UP TO 10</text>
<text x="576.1" y="238.1">±1.5°</text>
<text x="558.5" y="242.2">10 UP TO 50</text>
<text x="575.5" y="242.3">±0°50'</text>
<text x="557.4" y="250.7">120 UP TO 400</text>
<text x="557.9" y="246.5">50 UP TO 120</text>
<text x="575.5" y="250.7">±0°15'</text>
<text x="575.5" y="246.5">±0°25'</text>
<text x="558.7" y="259.4">0.5 UP TO 3</text>
<text x="559.5" y="263.7">3 UP TO 6</text>
<text x="576.6" y="263.6">±0.2</text>
<text x="576.6" y="259.4">±0.1</text>
<text x="559" y="267.9">6 UP TO 30</text>
<text x="576.6" y="267.9">±0.5</text>
<text x="557.8" y="272.2">30 UP TO 120</text>
<text x="576.6" y="272.2">±0.8</text>
<text x="556.9" y="280.7">315 UP TO 1000</text>
<text x="557.3" y="276.4">120 UP TO 315</text>
<text x="576.6" y="276.4">±1.2</text>
<text x="577.7" y="280.7">±2</text>
<text x="556.4" y="284.9">1000 UP TO 2000</text>
<text x="577.6" y="284.9">±3</text>
<text x="558.9" y="289.2">OVER 2000</text>
<text x="577.7" y="289.3">±4</text>
<text x="560" y="297.9">UP TO 10</text>
<text x="577.1" y="297.9">±1°</text>
<text x="558.5" y="302.1">10 UP TO 50</text>
<text x="575.5" y="302.1">±0°30'</text>
<text x="557.4" y="310.6">120 UP TO 400</text>
<text x="558.2" y="306.3">50 UP TO 120</text>
<text x="575.5" y="310.6">±0°10'</text>
<text x="575.5" y="306.4">±0°20'</text>
<text x="558.8" y="319.2">0.5 UP TO 3</text>
<text x="559.4" y="323.4">3 UP TO 6</text>
<text x="576.6" y="319.2">±0.1</text>
<text x="576.6" y="323.5">±0.1</text>
<text x="558.9" y="327.7">6 UP TO 30</text>
<text x="576.7" y="327.7">±0.2</text>
<text x="557.8" y="332">30 UP TO 120</text>
<text x="576.6" y="332">±0.3</text>
<text x="556.8" y="340.5">315 UP TO 1000</text>
<text x="557.3" y="336.3">120 UP TO 315</text>
<text x="576.6" y="336.3">±0.5</text>
<text x="576.6" y="340.5">±0.8</text>
<text x="556.2" y="344.7">1000 UP TO 2000</text>
<text x="576.6" y="344.7">±1.2</text>
<text x="558.9" y="349">OVER 2000</text>
<text x="577.6" y="349">±2</text>
</g>
<g font-size="2.5" fill="#f0f">
<text x="415.2" y="346.4">.</text>
<text x="530.3" y="346.5">.</text>
<text x="545.9" y="346.4">.</text>
<text x="415.2" y="351.5">.</text>
<text x="530" y="351.3">.</text>
<text x="545.9" y="351.4">.</text>
</g>
<g font-size="2.4" fill="#f0f">
<text x="7.7" y="382.7" transform="rotate(-90 7.7 382.7)">Uploading\2022-23\P23Y5\P23Y5B072017.dft</text>
<text x="7.7" y="409.8" transform="rotate(-90 7.7 409.8)">\\srv01043\ExDM</text>
</g>
<g font-size="2.1" fill="#800000">
<text x="558.5" y="232.4">UNSPECIFIED TOL.(FAB)</text>
<text x="559.5" y="234.7">FOR ANGULAR IN mm.</text>
<text x="558.6" y="253.9">UNSPECIFIED TOL.(FAB)</text>
<text x="560.7" y="256.3">FOR LINEAR IN mm.</text>
<text x="558.7" y="292.3">UNSPECIFIED TOL.(M/C)</text>
<text x="559.6" y="294.7">FOR ANGULAR IN mm.</text>
<text x="558.7" y="313.7">UNSPECIFIED TOL.(M/C)</text>
<text x="560.6" y="316.1">FOR LINEAR IN mm.</text>
</g>
</svg>
